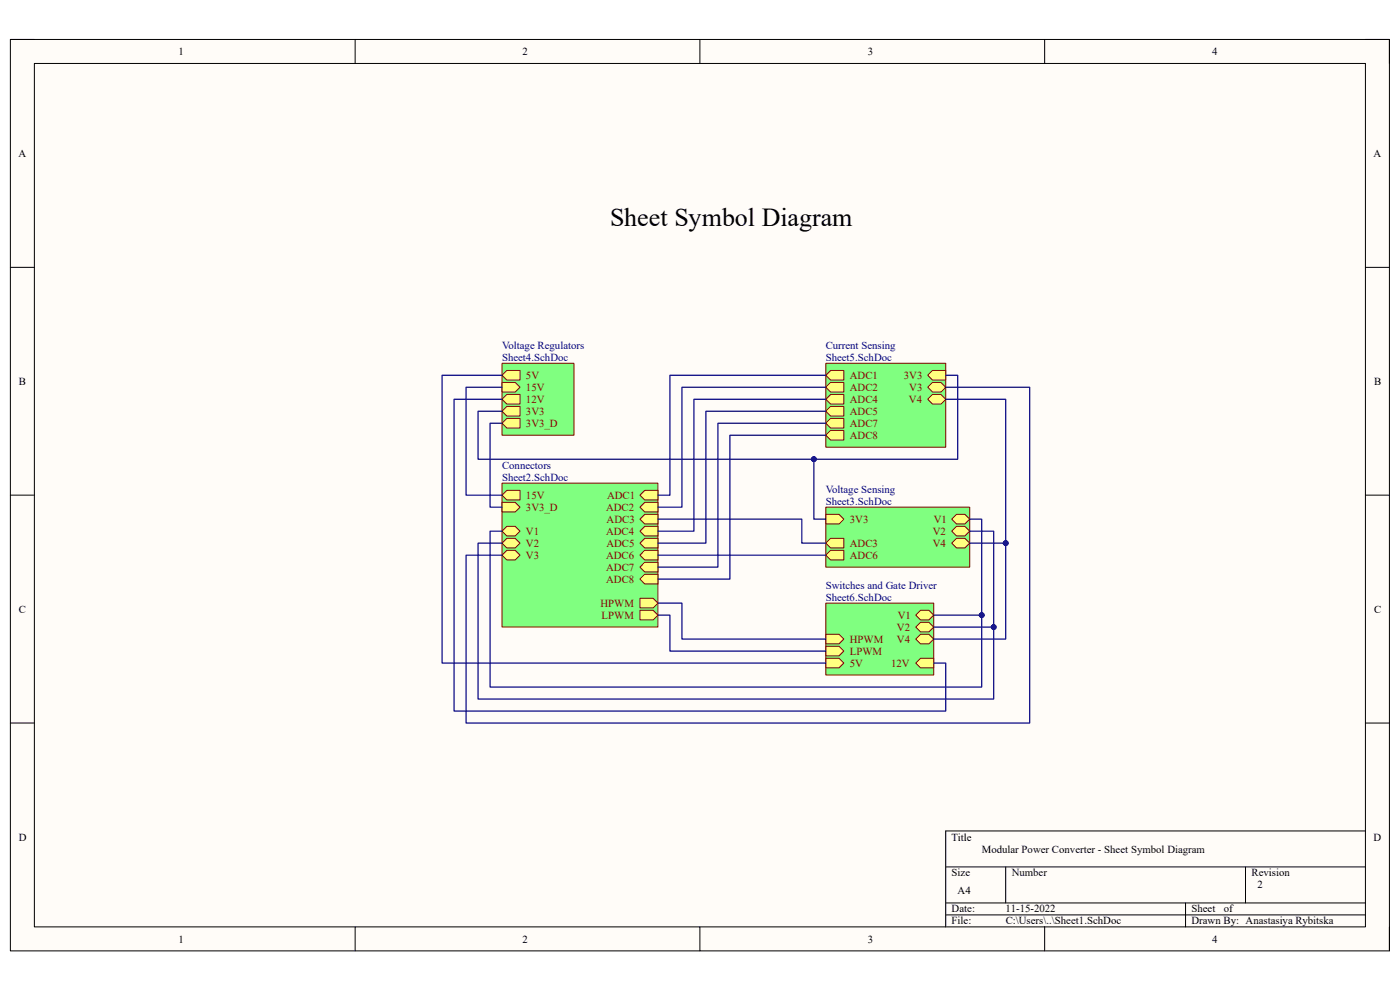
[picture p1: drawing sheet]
<svg xmlns="http://www.w3.org/2000/svg" width="297mm" height="210mm" viewBox="0 0 297 210" stroke-linecap="round" stroke-linejoin="round" font-family="sans-serif">
<path d="M2.2 8.4h292.6v193.3h-292.6z" fill-rule="evenodd" fill="#fffcf8"/>
<path d="M2.2 8.4h292.6v193.3h-292.6z" fill="none" stroke="#000" stroke-width=".21"/>
<path d="M7.3 13.5h282.4v183.1h-282.4z" fill-rule="evenodd" fill="#fffcf8"/>
<g fill="none" stroke="#000" stroke-width=".21">
<path d="M2.2 8.4h5.1M7.3 13.5h282.4v183.1h-282.4zM75.3 8.4v5.1M148.5 8.4v5.1M221.6 8.4v5.1M289.7 8.4h5.1v5.1M2.2 56.7h5.1M289.7 56.7h5.1M2.2 105h5.1M289.7 105.1h5.1M2.2 153.4h5.1M289.7 153.4h5.1"/>
<path d="M289.7 176.3h-89.1v20.3M75.3 196.6v5.1M148.5 196.6v5.1M200.6 183.9h89.1M200.6 191.5h89.1M200.6 194.1h89.1M213.4 183.9v7.6M221.6 196.6v5.1M251.5 191.5v5.1M264.2 183.9v7.6M294.8 196.6v5.1"/>
</g>
<path d="M106.5 102.5h33.1v30.5h-33.1z" fill-rule="evenodd" fill="#80ff80"/>
<path d="M106.5 102.5h33.1v30.5h-33.1z" fill="none" stroke="#800000" stroke-width=".21"/>
<path d="M106.5 112.7l1-1h1.8l1 1-1 1h-1.8z" fill-rule="evenodd" fill="#ffff80"/>
<path d="M106.5 112.7l1-1h1.8l1 1-1 1h-1.8z" fill="none" stroke="#800000" stroke-width=".21"/>
<path d="M106.5 115.2l1-1h1.8l1 1-1 1h-1.8z" fill-rule="evenodd" fill="#ffff80"/>
<path d="M106.5 115.2l1-1h1.8l1 1-1 1h-1.8z" fill="none" stroke="#800000" stroke-width=".21"/>
<path d="M107.5 116.7h1.8l1 1.1-1 1h-1.8l-1-1z" fill-rule="evenodd" fill="#ffff80"/>
<path d="M107.5 116.7h1.8l1 1.1-1 1h-1.8l-1-1z" fill="none" stroke="#800000" stroke-width=".21"/>
<path d="M106.5 105l1-1h2.8v2.1h-2.8z" fill-rule="evenodd" fill="#ffff80"/>
<path d="M106.5 105l1-1h2.8v2.1h-2.8z" fill="none" stroke="#800000" stroke-width=".21"/>
<path d="M106.5 106.6h2.8l1 1-1 1h-2.8z" fill-rule="evenodd" fill="#ffff80"/>
<path d="M106.5 106.6h2.8l1 1-1 1h-2.8z" fill="none" stroke="#800000" stroke-width=".21"/>
<path d="M135.8 105l1-1h2.8v2.1h-2.8z" fill-rule="evenodd" fill="#ffff80"/>
<path d="M135.8 105l1-1h2.8v2.1h-2.8z" fill="none" stroke="#800000" stroke-width=".21"/>
<path d="M136.8 106.6h2.8v2h-2.8l-1-1z" fill-rule="evenodd" fill="#ffff80"/>
<path d="M136.8 106.6h2.8v2h-2.8l-1-1z" fill="none" stroke="#800000" stroke-width=".21"/>
<path d="M136.8 109.1h2.8v2.1h-2.8l-1-1.1z" fill-rule="evenodd" fill="#ffff80"/>
<path d="M136.8 109.1h2.8v2.1h-2.8l-1-1.1z" fill="none" stroke="#800000" stroke-width=".21"/>
<path d="M135.8 112.7l1-1h2.8v2h-2.8z" fill-rule="evenodd" fill="#ffff80"/>
<path d="M135.8 112.7l1-1h2.8v2h-2.8z" fill="none" stroke="#800000" stroke-width=".21"/>
<path d="M135.8 115.2l1-1h2.8v2h-2.8z" fill-rule="evenodd" fill="#ffff80"/>
<path d="M135.8 115.2l1-1h2.8v2h-2.8z" fill="none" stroke="#800000" stroke-width=".21"/>
<path d="M136.8 116.7h2.8v2.1h-2.8l-1-1z" fill-rule="evenodd" fill="#ffff80"/>
<path d="M136.8 116.7h2.8v2.1h-2.8l-1-1z" fill="none" stroke="#800000" stroke-width=".21"/>
<path d="M136.8 119.3h2.8v2h-2.8l-1-1z" fill-rule="evenodd" fill="#ffff80"/>
<path d="M136.8 119.3h2.8v2h-2.8l-1-1z" fill="none" stroke="#800000" stroke-width=".21"/>
<path d="M135.8 122.9l1-1.1h2.8v2.1h-2.8z" fill-rule="evenodd" fill="#ffff80"/>
<path d="M135.8 122.9l1-1.1h2.8v2.1h-2.8z" fill="none" stroke="#800000" stroke-width=".21"/>
<path d="M135.8 126.9h2.8l1 1-1 1.1h-2.8z" fill-rule="evenodd" fill="#ffff80"/>
<path d="M135.8 126.9h2.8l1 1-1 1.1h-2.8z" fill="none" stroke="#800000" stroke-width=".21"/>
<path d="M135.8 129.5h2.8l1 1-1 1h-2.8z" fill-rule="evenodd" fill="#ffff80"/>
<path d="M135.8 129.5h2.8l1 1-1 1h-2.8z" fill="none" stroke="#800000" stroke-width=".21"/>
<path d="M175.2 107.6h30.5v12.7h-30.5z" fill-rule="evenodd" fill="#80ff80"/>
<path d="M175.2 107.6h30.5v12.7h-30.5z" fill="none" stroke="#800000" stroke-width=".21"/>
<path d="M175.2 109.1h2.8l1 1-1 1.1h-2.8z" fill-rule="evenodd" fill="#ffff80"/>
<path d="M175.2 109.1h2.8l1 1-1 1.1h-2.8z" fill="none" stroke="#800000" stroke-width=".21"/>
<path d="M175.2 115.2l1-1h2.8v2h-2.8z" fill-rule="evenodd" fill="#ffff80"/>
<path d="M175.2 115.2l1-1h2.8v2h-2.8z" fill="none" stroke="#800000" stroke-width=".21"/>
<path d="M176.2 116.7h2.8v2.1h-2.8l-1-1z" fill-rule="evenodd" fill="#ffff80"/>
<path d="M176.2 116.7h2.8v2.1h-2.8l-1-1z" fill="none" stroke="#800000" stroke-width=".21"/>
<path d="M201.9 110.1l1-1h1.8l1 1-1 1.1h-1.8z" fill-rule="evenodd" fill="#ffff80"/>
<path d="M201.9 110.1l1-1h1.8l1 1-1 1.1h-1.8z" fill="none" stroke="#800000" stroke-width=".21"/>
<path d="M201.9 112.7l1-1h1.8l1 1-1 1h-1.8z" fill-rule="evenodd" fill="#ffff80"/>
<path d="M201.9 112.7l1-1h1.8l1 1-1 1h-1.8z" fill="none" stroke="#800000" stroke-width=".21"/>
<path d="M201.9 115.2l1-1h1.8l1 1-1 1h-1.8z" fill-rule="evenodd" fill="#ffff80"/>
<path d="M201.9 115.2l1-1h1.8l1 1-1 1h-1.8z" fill="none" stroke="#800000" stroke-width=".21"/>
<path d="M106.5 77.1h15.3v15.2h-15.3z" fill-rule="evenodd" fill="#80ff80"/>
<path d="M106.5 77.1h15.3v15.2h-15.3z" fill="none" stroke="#800000" stroke-width=".21"/>
<path d="M106.5 81.1h2.8l1 1-1 1.1h-2.8z" fill-rule="evenodd" fill="#ffff80"/>
<path d="M106.5 81.1h2.8l1 1-1 1.1h-2.8z" fill="none" stroke="#800000" stroke-width=".21"/>
<path d="M106.5 84.7l1-1h2.8v2h-2.8z" fill-rule="evenodd" fill="#ffff80"/>
<path d="M106.5 84.7l1-1h2.8v2h-2.8z" fill="none" stroke="#800000" stroke-width=".21"/>
<path d="M107.5 86.2h2.8v2.1h-2.8l-1-1.1z" fill-rule="evenodd" fill="#ffff80"/>
<path d="M107.5 86.2h2.8v2.1h-2.8l-1-1.1z" fill="none" stroke="#800000" stroke-width=".21"/>
<path d="M106.5 89.8l1-1h2.8v2h-2.8z" fill-rule="evenodd" fill="#ffff80"/>
<path d="M106.5 89.8l1-1h2.8v2h-2.8z" fill="none" stroke="#800000" stroke-width=".21"/>
<path d="M106.5 79.6l1-1h2.8v2h-2.8z" fill-rule="evenodd" fill="#ffff80"/>
<path d="M106.5 79.6l1-1h2.8v2h-2.8z" fill="none" stroke="#800000" stroke-width=".21"/>
<path d="M175.2 77.1h25.4v17.8h-25.4z" fill-rule="evenodd" fill="#80ff80"/>
<path d="M175.2 77.1h25.4v17.8h-25.4z" fill="none" stroke="#800000" stroke-width=".21"/>
<path d="M197.8 83.7h1.8l1 1-1 1h-1.8l-1-1z" fill-rule="evenodd" fill="#ffff80"/>
<path d="M197.8 83.7h1.8l1 1-1 1h-1.8l-1-1z" fill="none" stroke="#800000" stroke-width=".21"/>
<path d="M197.8 81.1h1.8l1 1-1 1.1h-1.8l-1-1.1z" fill-rule="evenodd" fill="#ffff80"/>
<path d="M197.8 81.1h1.8l1 1-1 1.1h-1.8l-1-1.1z" fill="none" stroke="#800000" stroke-width=".21"/>
<path d="M175.2 92.3l1-1h2.8v2h-2.8z" fill-rule="evenodd" fill="#ffff80"/>
<path d="M175.2 92.3l1-1h2.8v2h-2.8z" fill="none" stroke="#800000" stroke-width=".21"/>
<path d="M175.2 89.8l1-1h2.8v2h-2.8z" fill-rule="evenodd" fill="#ffff80"/>
<path d="M175.2 89.8l1-1h2.8v2h-2.8z" fill="none" stroke="#800000" stroke-width=".21"/>
<path d="M175.2 87.2l1-1h2.8v2.1h-2.8z" fill-rule="evenodd" fill="#ffff80"/>
<path d="M175.2 87.2l1-1h2.8v2.1h-2.8z" fill="none" stroke="#800000" stroke-width=".21"/>
<path d="M175.2 84.7l1-1h2.8v2h-2.8z" fill-rule="evenodd" fill="#ffff80"/>
<path d="M175.2 84.7l1-1h2.8v2h-2.8z" fill="none" stroke="#800000" stroke-width=".21"/>
<path d="M175.2 82.1l1-1h2.8v2.1h-2.8z" fill-rule="evenodd" fill="#ffff80"/>
<path d="M175.2 82.1l1-1h2.8v2.1h-2.8z" fill="none" stroke="#800000" stroke-width=".21"/>
<path d="M175.2 79.6l1-1h2.8v2h-2.8z" fill-rule="evenodd" fill="#ffff80"/>
<path d="M175.2 79.6l1-1h2.8v2h-2.8z" fill="none" stroke="#800000" stroke-width=".21"/>
<path d="M197.8 78.6h2.8v2h-2.8l-1-1z" fill-rule="evenodd" fill="#ffff80"/>
<path d="M197.8 78.6h2.8v2h-2.8l-1-1z" fill="none" stroke="#800000" stroke-width=".21"/>
<path d="M175.2 127.9h22.9v15.3h-22.9z" fill-rule="evenodd" fill="#80ff80"/>
<path d="M175.2 127.9h22.9v15.3h-22.9z" fill="none" stroke="#800000" stroke-width=".21"/>
<path d="M195.3 134.6h1.8l1 1-1 1h-1.8l-1-1z" fill-rule="evenodd" fill="#ffff80"/>
<path d="M195.3 134.6h1.8l1 1-1 1h-1.8l-1-1z" fill="none" stroke="#800000" stroke-width=".21"/>
<path d="M195.3 132h1.8l1 1-1 1h-1.8l-1-1z" fill-rule="evenodd" fill="#ffff80"/>
<path d="M195.3 132h1.8l1 1-1 1h-1.8l-1-1z" fill="none" stroke="#800000" stroke-width=".21"/>
<path d="M195.3 139.6h2.8v2.1h-2.8l-1-1z" fill-rule="evenodd" fill="#ffff80"/>
<path d="M195.3 139.6h2.8v2.1h-2.8l-1-1z" fill="none" stroke="#800000" stroke-width=".21"/>
<path d="M175.2 134.6h2.8l1 1-1 1h-2.8z" fill-rule="evenodd" fill="#ffff80"/>
<path d="M175.2 134.6h2.8l1 1-1 1h-2.8z" fill="none" stroke="#800000" stroke-width=".21"/>
<path d="M175.2 137.1h2.8l1 1-1 1h-2.8z" fill-rule="evenodd" fill="#ffff80"/>
<path d="M175.2 137.1h2.8l1 1-1 1h-2.8z" fill="none" stroke="#800000" stroke-width=".21"/>
<path d="M195.3 129.5h1.8l1 1-1 1h-1.8l-1-1z" fill-rule="evenodd" fill="#ffff80"/>
<path d="M195.3 129.5h1.8l1 1-1 1h-1.8l-1-1z" fill="none" stroke="#800000" stroke-width=".21"/>
<path d="M175.2 139.6h2.8l1 1.1-1 1h-2.8z" fill-rule="evenodd" fill="#ffff80"/>
<path d="M175.2 139.6h2.8l1 1.1-1 1h-2.8z" fill="none" stroke="#800000" stroke-width=".21"/>
<path d="M175.2 79.6h-33.1v25.5h-2.5M200.6 79.6h2.6v17.8h-30.5M106.5 82.1h-7.6v22.9h7.6M106.5 89.8h-2.5v17.8h2.5M175.2 82.1h-30.5v25.5h-5.1M175.2 84.7h-28v28h-7.6M175.2 87.2h-25.4v28h-10.2M175.2 89.8h-22.9v30.5h-12.7M175.2 92.3h-20.4v30.6h-15.2M139.6 110.1h30.5v5.1h5.1M139.6 117.8h35.6M139.6 130.5h2.5v7.6h33.1" fill="none" stroke="#000080" stroke-width=".25"/>
<circle cx="172.7" cy="97.4" r=".51" fill="#000080"/>
<circle cx="172.7" cy="97.4" r=".51" fill="none" stroke="#000080" stroke-width=".21"/>
<path d="M106.5 87.2h-5.1v10.2h71.3v12.7h2.5" fill="none" stroke="#000080" stroke-width=".25"/>
<circle cx="172.7" cy="97.4" r=".51" fill="#000080"/>
<circle cx="172.7" cy="97.4" r=".51" fill="none" stroke="#000080" stroke-width=".21"/>
<path d="M106.5 79.6h-12.7v61.1h81.4M106.5 84.7h-10.2v66.1h104.3v-10.1h-2.5M205.7 110.1h2.6v20.4h-10.2M139.6 127.9h5.1v7.7h30.5" fill="none" stroke="#000080" stroke-width=".25"/>
<circle cx="208.3" cy="130.5" r=".51" fill="#000080"/>
<circle cx="208.3" cy="130.5" r=".51" fill="none" stroke="#000080" stroke-width=".21"/>
<path d="M205.7 112.7h5.1v20.3h-12.7" fill="none" stroke="#000080" stroke-width=".25"/>
<circle cx="210.8" cy="133" r=".51" fill="#000080"/>
<circle cx="210.8" cy="133" r=".51" fill="none" stroke="#000080" stroke-width=".21"/>
<path d="M205.7 115.2h7.7v20.4h-15.3" fill="none" stroke="#000080" stroke-width=".25"/>
<circle cx="213.4" cy="115.2" r=".51" fill="#000080"/>
<circle cx="213.4" cy="115.2" r=".51" fill="none" stroke="#000080" stroke-width=".21"/>
<path d="M200.6 84.7h12.8v30.5" fill="none" stroke="#000080" stroke-width=".25"/>
<circle cx="213.4" cy="115.2" r=".51" fill="#000080"/>
<circle cx="213.4" cy="115.2" r=".51" fill="none" stroke="#000080" stroke-width=".21"/>
<path d="M106.5 112.7h-2.5v33.1h104.3v-15.3" fill="none" stroke="#000080" stroke-width=".25"/>
<circle cx="208.3" cy="130.5" r=".51" fill="#000080"/>
<circle cx="208.3" cy="130.5" r=".51" fill="none" stroke="#000080" stroke-width=".21"/>
<path d="M106.5 115.2h-5.1v33.1h109.4v-15.3" fill="none" stroke="#000080" stroke-width=".25"/>
<circle cx="210.8" cy="133" r=".51" fill="#000080"/>
<circle cx="210.8" cy="133" r=".51" fill="none" stroke="#000080" stroke-width=".21"/>
<path d="M200.6 82.1h17.9v71.3h-119.6v-35.6h7.6" fill="none" stroke="#000080" stroke-width=".25"/>
<text font-size="5.5" x="129.4" y="47.9">Sheet Symbol Diagram</text>
<g font-size="2.3">
<text x="37.9" y="11.7">1</text>
<text x="110.9" y="11.7">2</text>
<text x="184.1" y="11.7">3</text>
<text x="257.1" y="11.7">4</text>
<text x="3.9" y="33.3">A</text>
<text x="291.4" y="33.3">A</text>
<text x="4" y="81.6">B</text>
<text x="291.5" y="81.6">B</text>
<text x="4" y="130">C</text>
<text x="291.5" y="130">C</text>
<text x="4" y="178.3">D</text>
<text x="201.9" y="178.3">Title</text>
<text x="291.4" y="178.3">D</text>
<text x="201.9" y="185.9">Size</text>
<text x="208.3" y="180.8">Modular Power Converter - Sheet Symbol Diagram</text>
<text x="214.6" y="185.9">Number</text>
<text x="265.5" y="185.9">Revision</text>
<text x="203.2" y="189.7">A4</text>
<text x="266.8" y="188.5">2</text>
<text x="201.9" y="193.5">Date:</text>
<text x="201.9" y="196.1">File:</text>
<text x="213.3" y="193.5">11-15-2022</text>
<text x="213.4" y="196.1">C:\Users\..\Sheet1.SchDoc</text>
<text x="252.8" y="196.1">Drawn By: Anastasiya Rybitska</text>
<text x="252.8" y="193.5">Sheet</text>
<text x="259.6" y="193.5">of</text>
<text x="37.9" y="199.9">1</text>
<text x="110.9" y="199.9">2</text>
<text x="184.1" y="199.9">3</text>
<text x="257.1" y="199.9">4</text>
</g>
<g font-size="2.3" fill="#000080">
<text x="106.5" y="74">Voltage Regulators</text>
<text x="106.5" y="76.5">Sheet4.SchDoc</text>
<text x="175.2" y="74">Current Sensing</text>
<text x="175.2" y="76.5">Sheet5.SchDoc</text>
<text x="106.5" y="99.4">Connectors</text>
<text x="106.5" y="102">Sheet2.SchDoc</text>
<text x="175.2" y="104.5">Voltage Sensing</text>
<text x="175.2" y="107.1">Sheet3.SchDoc</text>
<text x="175.2" y="124.9">Switches and Gate Driver</text>
<text x="175.2" y="127.4">Sheet6.SchDoc</text>
</g>
<g font-size="2.3" fill="#800000">
<text x="111.6" y="82.9">15V</text>
<text x="111.6" y="80.3">5V</text>
<text x="180.3" y="82.9">ADC2</text>
<text x="180.3" y="80.3">ADC1</text>
<text x="191.8" y="80.3">3V3</text>
<text x="192.9" y="82.9">V3</text>
<text x="111.6" y="85.4">12V</text>
<text x="111.6" y="88">3V3</text>
<text x="180.3" y="88">ADC5</text>
<text x="180.3" y="85.4">ADC4</text>
<text x="192.8" y="85.4">V4</text>
<text x="111.6" y="90.6">3V3_D</text>
<text x="180.3" y="93.1">ADC8</text>
<text x="180.3" y="90.6">ADC7</text>
<text x="111.6" y="105.8">15V</text>
<text x="128.8" y="105.8">ADC1</text>
<text x="111.6" y="113.4">V1</text>
<text x="111.6" y="108.3">3V3_D</text>
<text x="128.6" y="108.3">ADC2</text>
<text x="128.6" y="113.4">ADC4</text>
<text x="128.7" y="110.9">ADC3</text>
<text x="180.3" y="110.9">3V3</text>
<text x="197.9" y="113.4">V2</text>
<text x="198.1" y="110.9">V1</text>
<text x="111.6" y="116">V2</text>
<text x="111.6" y="118.5">V3</text>
<text x="128.6" y="118.5">ADC6</text>
<text x="128.7" y="116">ADC5</text>
<text x="180.3" y="116">ADC3</text>
<text x="180.3" y="118.5">ADC6</text>
<text x="197.9" y="116">V4</text>
<text x="128.6" y="121.1">ADC7</text>
<text x="128.6" y="123.6">ADC8</text>
<text x="127.4" y="128.7">HPWM</text>
<text x="127.6" y="131.2">LPWM</text>
<text x="190.5" y="131.2">V1</text>
<text x="180.3" y="136.3">HPWM</text>
<text x="190.3" y="136.3">V4</text>
<text x="190.3" y="133.8">V2</text>
<text x="180.3" y="138.9">LPWM</text>
<text x="180.3" y="141.4">5V</text>
<text x="189.1" y="141.4">12V</text>
</g>
</svg>
